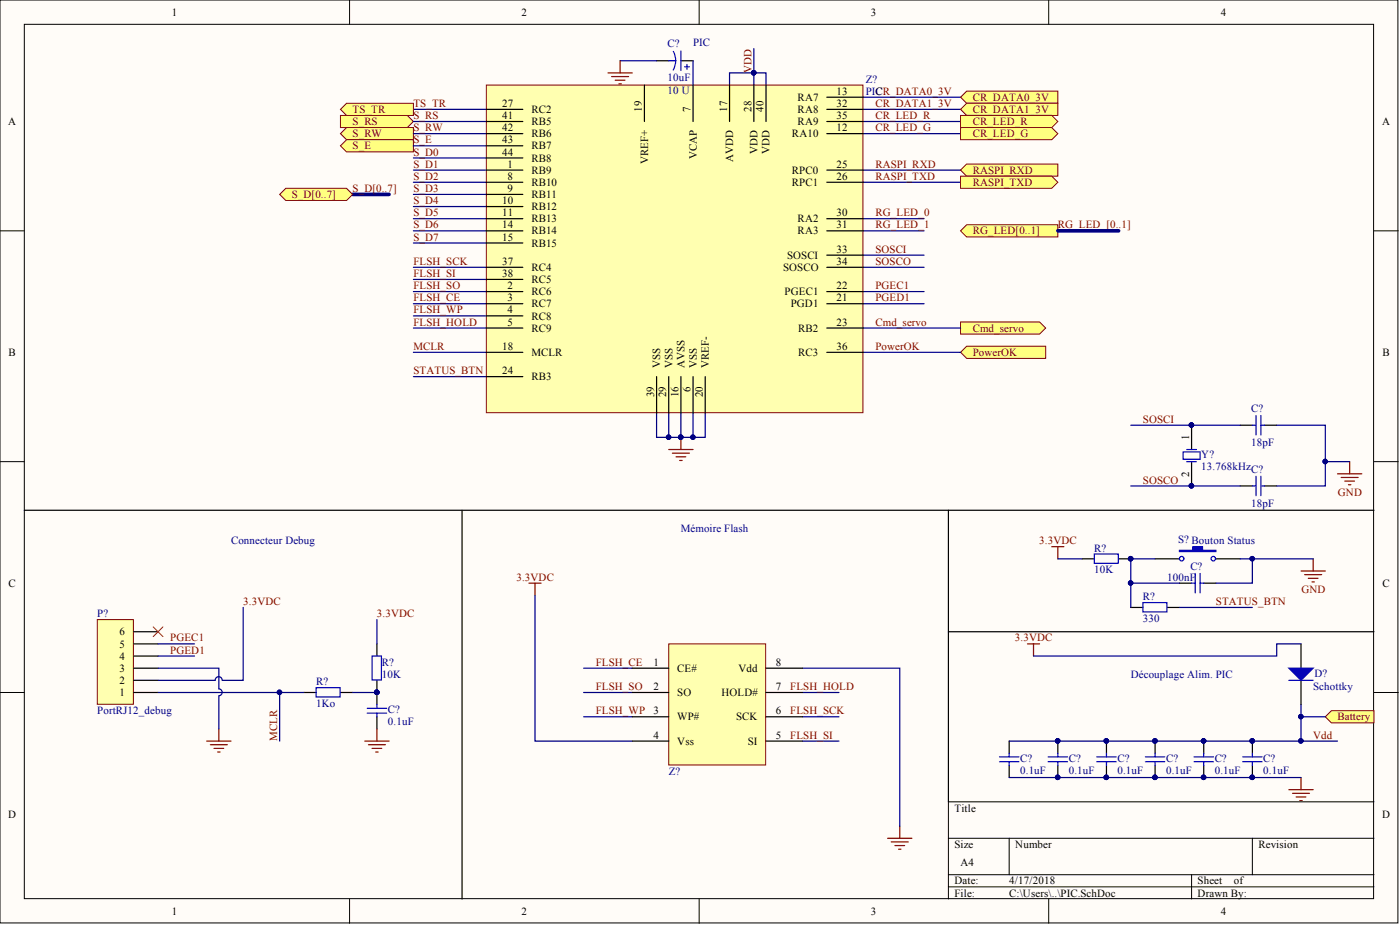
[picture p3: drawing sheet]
<svg xmlns="http://www.w3.org/2000/svg" width="292mm" height="193mm" viewBox="0 0 292 193" stroke-linecap="round" stroke-linejoin="round" font-family="sans-serif">
<g fill="#fffcf8" stroke="#000" stroke-width=".21">
<path d="M0 0h291.7v192.5h-291.7z"/>
<path d="M5.1 5.1h281.5v182.4h-281.5z"/>
</g>
<g fill="none" stroke="#000" stroke-width=".21">
<path d="M72.9 0v5.1M145.9 0v5.1M218.8 0v5.1M0 48.2h5.1M286.7 48.2h5M0 96.3h5.1M286.7 96.3h5M0 144.5h5.1M286.7 144.5h5M197.9 174.9h88.8M210.6 174.9v7.6M261.3 174.9v7.6"/>
<path d="M286.7 167.3h-88.8v20.2M72.9 187.5v5.1M145.9 187.5v5.1M197.9 182.5h88.8M197.9 185h88.8M218.8 187.5v5.1M248.6 182.5v5"/>
</g>
<path d="M250.4 94.3v1.5M261.3 88.7h.8M262.1 86.7v4M263.1 86.7v4M263.1 88.7h.7" fill="none" stroke="#00f" stroke-width=".25"/>
<path d="M258.8 88.7h2.5M263.8 88.7h2.6" fill="none" stroke="#000" stroke-width=".25"/>
<path d="M279.1 98.8h5M279.8 99.6h3.6M281.6 96.3v2.5M280.6 100.4h2M281.3 101.1h.5" fill="none" stroke="#800000" stroke-width=".25"/>
<path d="M20.3 129.3h7.5v17.6h-7.5z" fill="#ffffb0" stroke="#800000" stroke-width=".21"/>
<g fill="none" stroke="#000" stroke-width=".25">
<path d="M5.1 106.4h281.6M96.4 106.4v81.1M197.9 106.4v60.9M225.8 116.6h2.5M233.4 116.6h2.5M241 116.6h5.1M253.7 116.6h5.1M258.8 101.4h2.5M263.8 101.4h2.6M27.9 139.4h5.1M27.9 136.9h5.1M27.9 134.3h5.1"/>
<path d="M27.9 131.8h5.1M78.6 134.3v2.6M197.9 131.8h88.8M235.9 126.7h2.6M243.5 126.7h2.6M27.9 144.5h5.1M27.9 141.9h5.1M63.4 144.5h2.6M71 144.5h2.6M78.6 144.5v2.5M78.6 149.5v2.6M210.6 154.6v2.5"/>
<path d="M210.6 159.7v2.5"/>
</g>
<path d="M32 130.8l2 2M34 130.8l-2 2" fill="none" stroke="#f00" stroke-width=".21"/>
<g fill="none" stroke="#800000" stroke-width=".25">
<path d="M219.4 114.1h2.6M220.7 114.1v2.5M271.4 119.1h5.1M272.2 119.9h3.6M274 116.6v2.5M110.4 121.7h2.5M111.6 121.7v2.5M214.4 134.3h2.5M215.6 134.3v2.6M273 120.6h2M273.7 121.4h.5M43.1 154.6h5.1"/>
<path d="M43.9 155.4h3.5M44.6 156.1h2.1M45.4 156.9h.5M45.7 152.1v2.5M76.1 154.6h5.1M76.9 155.4h3.5M77.6 156.1h2.1M78.4 156.9h.5M78.6 152.1v2.5M185.2 174.9h5.1M186 175.6h3.5M186.7 176.4h2"/>
<path d="M187.5 177.2h.5M187.7 172.3v2.6M268.9 164.7h5.1M269.7 165.5h3.5M270.4 166.3h2.1M271.2 167h.5M271.4 162.2v2.5"/>
</g>
<g fill="none" stroke="#00f" stroke-width=".25">
<path d="M262.1 99.4v4M263.1 99.4v4M228.3 115.6h5v1.9h-5zM261.3 101.4h.8M263.1 101.4h.7M77.6 136.9h2v5h-2zM238.5 125.7h5v2h-5zM66 143.5h5v1.9h-5zM76.6 147.8h4.1M76.6 148.8h4.1M78.6 147v.8M78.6 148.8v.7"/>
<path d="M208.5 157.9h4.1M208.5 158.9h4.1M210.6 157.1v.8M210.6 158.9v.8M218.7 157.9h4M218.7 158.9h4M228.8 157.9h4.1M228.8 158.9h4.1M239 157.9h4M239 158.9h4M249.1 157.9h4.1M249.1 158.9h4.1"/>
<path d="M259.3 157.9h4M259.3 158.9h4"/>
<circle cx="246.5" cy="116.5" r=".47"/>
<circle cx="253.1" cy="116.5" r=".47"/>
</g>
<path d="M246.1 114.8h2.8v-.7h2v.7h2.8v.3h-7.6z" fill-rule="evenodd" fill="#00f" stroke="#00f" stroke-width=".25"/>
<g fill="none" stroke="#000080" stroke-width=".25">
<path d="M180.1 20.3h20.3M180.1 22.8h20.3M180.1 25.3h20.3M180.1 27.9h20.3M86.3 55.8h15.2M86.3 58.3h15.2M180.1 55.8h12.7M180.1 53.2h12.7M86.3 78.6h15.2M86.3 63.4h15.2M86.3 60.8h15.2M86.3 65.9h15.2"/>
<path d="M86.3 68.4h15.2M86.3 73.5h15.2M180.1 63.4h12.7M180.1 60.8h12.7M235.9 88.7h22.9M266.4 88.7h10.1v12.7h-10.1M276.5 96.3h5.1M220.7 116.6h5.1M235.9 101.4h22.9M241 116.6h-5.1v10.1M33 139.4h12.7v4.3a.72 .72 0 0 1 .6 .7 .72 .72 0 0 1-.6 .7M33 136.9h7.6"/>
<path d="M33 134.3h7.6M50.7 126.7v15.2h-4.3M78.6 129.3v5M111.6 124.2v30.4h20.3M121.8 139.4h10.1M167.4 139.4h20.3v32.9M33 144.5h30.4M45.7 145.2v6.9M46.3 141.9a.72 .72 0 0 0-.7-.7 .72 .72 0 0 0-.7 .7h-11.9M58.3 144.5v10.1M73.6 144.5h5M121.8 144.5h10.1"/>
<path d="M121.8 149.5h10.1M167.4 144.5h7.6M167.4 149.5h7.6M167.4 154.6h7.6M210.6 162.2h60.8"/>
</g>
<g fill="#000080" stroke="#000080" stroke-width=".21">
<circle cx="276.5" cy="96.3" r=".47"/>
<circle cx="58.3" cy="144.4" r=".47"/>
<circle cx="235.9" cy="116.5" r=".47"/>
<circle cx="235.9" cy="121.6" r=".47"/>
</g>
<g fill="#ffff80" stroke="#800000" stroke-width=".21">
<path d="M200.4 20.3l1.3-1.3h19v2.5h-19z" fill-rule="evenodd"/>
<path d="M200.4 22.8l1.3-1.3h19v2.6h-19z" fill-rule="evenodd"/>
<path d="M200.4 24.1h19l1.3 1.2-1.3 1.3h-19z" fill-rule="evenodd"/>
<path d="M200.4 26.6h19l1.3 1.3-1.3 1.3h-19z" fill-rule="evenodd"/>
</g>
<path d="M180.1 35.5h20.3M180.1 38h20.3" fill="none" stroke="#000080" stroke-width=".25"/>
<g fill="#ffff80" stroke="#800000" stroke-width=".21">
<path d="M200.4 35.5l1.3-1.3h19v2.6h-19z" fill-rule="evenodd"/>
<path d="M200.4 36.8h19l1.3 1.2-1.3 1.3h-19z" fill-rule="evenodd"/>
</g>
<path d="M180.1 45.6h12.7M180.1 48.2h12.7" fill="none" stroke="#000080" stroke-width=".25"/>
<path d="M200.4 48.2l1.3-1.3h19v2.5h-19z" fill-rule="evenodd" fill="#ffff80" stroke="#800000" stroke-width=".21"/>
<path d="M220.7 48.2h12.7" fill="none" stroke="#000080" stroke-width=".76"/>
<path d="M200.4 67.2h16.5l1.3 1.2-1.3 1.3h-16.5z" fill-rule="evenodd" fill="#ffff80" stroke="#800000" stroke-width=".21"/>
<path d="M180.1 68.4h20.3" fill="none" stroke="#000080" stroke-width=".25"/>
<path d="M200.4 73.5l1.3-1.3h16.5v2.6h-16.5z" fill-rule="evenodd" fill="#ffff80" stroke="#800000" stroke-width=".21"/>
<path d="M180.1 73.5h20.3" fill="none" stroke="#000080" stroke-width=".25"/>
<g fill="#ffff80" stroke="#800000" stroke-width=".21">
<path d="M71 24.1h14l1.3 1.2-1.3 1.3h-14z" fill-rule="evenodd"/>
<path d="M71 27.9l1.3-1.3h14v2.6h-14z" fill-rule="evenodd"/>
<path d="M71 30.4l1.3-1.2h14v2.5h-14z" fill-rule="evenodd"/>
</g>
<path d="M86.3 25.3h15.2M86.3 27.9h15.2M86.3 30.4h15.2M86.3 22.8h15.2M86.3 33h15.2M86.3 35.5h15.2M86.3 38h15.2M86.3 40.6h15.2M86.3 43.1h15.2M86.3 45.6h15.2M86.3 48.2h15.2M86.3 50.7h15.2" fill="none" stroke="#000080" stroke-width=".25"/>
<path d="M71 22.8l1.3-1.3h14v2.6h-14z" fill-rule="evenodd" fill="#ffff80" stroke="#800000" stroke-width=".21"/>
<path d="M73.6 40.6h7.6" fill="none" stroke="#000080" stroke-width=".76"/>
<g fill="#ffff80" stroke="#800000" stroke-width=".21">
<path d="M58.3 40.6l1.3-1.3h12.7l1.3 1.3-1.3 1.2h-12.7z" fill-rule="evenodd"/>
<path d="M276.5 149.5l1.3-1.2h8.9v2.5h-8.9z" fill-rule="evenodd"/>
</g>
<path d="M152.2 17.7v-2.5h5.1v2.5M157.3 10.1v5.1h2.5v2.5M137 86.2v5h2.5v-5M139.5 91.2h2.6M142.1 86.2v5h2.5M144.6 86.2v5h2.5v-5M271.4 134.3h-5v2.6h-50.8M271.4 147v7.6h-60.8M271.4 149.5h5.1M271.4 154.6h7.7" fill="none" stroke="#000080" stroke-width=".25"/>
<g fill="#000080" stroke="#000080" stroke-width=".21">
<circle cx="271.4" cy="149.5" r=".47"/>
<circle cx="139.5" cy="91.2" r=".47"/>
<circle cx="144.6" cy="91.2" r=".47"/>
<circle cx="142" cy="91.2" r=".47"/>
<circle cx="157.2" cy="15.2" r=".47"/>
<circle cx="271.4" cy="154.6" r=".47"/>
</g>
<path d="M139.5 93.8h5.1M140.3 94.5h3.5M141.1 95.3h2M141.8 96.1h.5M142.1 91.2v2.6" fill="none" stroke="#800000" stroke-width=".25"/>
<path d="M271.4 134.3v5.1M271.4 141.9v5.1" fill="none" stroke="#000" stroke-width=".25"/>
<path d="M268.9 139.4h5.1l-2.6 2.5z" fill="#00f" stroke="#00f" stroke-width=".25"/>
<path d="M268.9 141.9h5.1" fill="none" stroke="#00f" stroke-width=".25"/>
<path d="M101.5 17.7h78.5v68.4h-78.5z" fill="#ffffb0" stroke="#800000" stroke-width=".21"/>
<g fill="none" stroke="#000" stroke-width=".25">
<path d="M134.5 17.7v7.6M144.6 17.7v7.6M152.2 17.7v7.6M157.3 17.7v7.6M159.8 17.7v7.6M101.5 25.3h7.6M101.5 27.9h7.6M101.5 30.4h7.6M101.5 33h7.6M101.5 35.5h7.6M101.5 38h7.6M101.5 22.8h7.6"/>
<path d="M172.5 25.3h7.6M172.5 27.9h7.6M172.5 35.5h7.6M172.5 38h7.6M172.5 20.3h7.6M172.5 22.8h7.6M101.5 40.6h7.6M101.5 43.1h7.6M101.5 45.6h7.6M101.5 48.2h7.6M101.5 50.7h7.6M101.5 55.8h7.6"/>
<path d="M101.5 58.3h7.6M172.5 45.6h7.6M172.5 48.2h7.6M172.5 55.8h7.6M172.5 53.2h7.6M101.5 60.8h7.6M101.5 63.4h7.6M101.5 65.9h7.6M101.5 68.4h7.6M101.5 73.5h7.6M101.5 78.6h7.6M137 78.6v7.6"/>
<path d="M139.5 78.6v7.6M142.1 78.6v7.6M144.6 78.6v7.6M147.1 78.6v7.6M172.5 60.8h7.6M172.5 63.4h7.6M172.5 68.4h7.6M172.5 73.5h7.6"/>
</g>
<path d="M139.5 134.3h20.2v25.3h-20.2z" fill="#ffffb0" stroke="#800000" stroke-width=".21"/>
<path d="M137 12.7h2.5M142.1 12.7h2.5M131.9 139.4h7.6M159.8 139.4h7.6M246.1 121.7h2.5M251.2 121.7h2.5M131.9 144.5h7.6M131.9 149.5h7.6M131.9 154.6h7.6M159.8 144.5h7.6M159.8 149.5h7.6M159.8 154.6h7.6" fill="none" stroke="#000" stroke-width=".25"/>
<path d="M139.5 12.7h1.6M140.5 10.7a4 4 0 0 1 0 3.9M142.1 10.6v4.1M142.8 13.9h1M143.3 13.4v1.1M249.4 119.6v4.1M250.4 119.6v4.1M248.6 121.7h.8M250.4 121.7h.8" fill="none" stroke="#00f" stroke-width=".25"/>
<path d="M129.4 12.7h7.6M144.6 12.7v5M258.8 116.6h15.2M261.3 116.6v5.1h-7.6M235.9 121.7h10.2M246.1 126.7h15.2" fill="none" stroke="#000080" stroke-width=".25"/>
<path d="M126.8 15.2h5.1M127.6 16h3.6M128.4 16.7h2M129.1 17.5h.5M129.4 12.7v2.5" fill="none" stroke="#800000" stroke-width=".25"/>
<g fill="#000080" stroke="#000080" stroke-width=".21">
<circle cx="261.3" cy="116.5" r=".47"/>
<circle cx="235.9" cy="121.6" r=".47"/>
</g>
<g font-size="6" fill="#000080">
<text x="247.6" y="92.4">PIY?01</text>
<text x="247.6" y="100.1">PIY?02</text>
</g>
<g font-size="3.5" fill="#000080">
<text x="77.6" y="143.9">PIR?01</text>
<text x="219.8" y="161.9">PIC?01</text>
<text x="219.8" y="156.6">PIC?02</text>
<text x="230" y="161.9">PIC?01</text>
<text x="230" y="156.6">PIC?02</text>
<text x="240.2" y="161.9">PIC?01</text>
<text x="240.2" y="156.6">PIC?02</text>
<text x="250.5" y="161.9">PIC?01</text>
<text x="250.5" y="156.6">PIC?02</text>
<text x="260.3" y="161.9">PIC?01</text>
<text x="260.3" y="156.6">PIC?02</text>
</g>
<g font-size="2.3">
<text x="35.9" y="3.3">1</text>
<text x="108.8" y="3.3">2</text>
<text x="181.7" y="3.3">3</text>
<text x="254.7" y="3.3">4</text>
<text x="104.8" y="22.3">27</text>
<text x="110.9" y="23.6">RC2</text>
<text x="133.9" y="23.3" transform="rotate(-90 133.9 23.3)">19</text>
<text x="144.1" y="23.3" transform="rotate(-90 144.1 23.3)">7</text>
<text x="151.7" y="23.3" transform="rotate(-90 151.7 23.3)">17</text>
<text x="156.8" y="23.3" transform="rotate(-90 156.8 23.3)">28</text>
<text x="159.3" y="23.3" transform="rotate(-90 159.3 23.3)">40</text>
<text x="166.4" y="21">RA7</text>
<text x="166.4" y="23.6">RA8</text>
<text x="174.5" y="19.8">13</text>
<text x="174.5" y="22.3">32</text>
<text x="1.7" y="26.1">A</text>
<text x="104.8" y="24.8">41</text>
<text x="104.8" y="27.4">42</text>
<text x="104.8" y="29.9">43</text>
<text x="110.9" y="26.1">RB5</text>
<text x="110.9" y="28.6">RB6</text>
<text x="165.2" y="28.6">RA10</text>
<text x="166.4" y="26.1">RA9</text>
<text x="174.5" y="24.8">35</text>
<text x="174.5" y="27.4">12</text>
<text x="288.4" y="26.1">A</text>
<text x="104.8" y="32.4">44</text>
<text x="105.9" y="35">1</text>
<text x="110.9" y="31.2">RB7</text>
<text x="110.9" y="33.7">RB8</text>
<text x="135.2" y="34.3" transform="rotate(-90 135.2 34.3)">VREF+</text>
<text x="145.4" y="33.2" transform="rotate(-90 145.4 33.2)">VCAP</text>
<text x="153" y="33.7" transform="rotate(-90 153 33.7)">AVDD</text>
<text x="158" y="32.1" transform="rotate(-90 158 32.1)">VDD</text>
<text x="160.6" y="32.1" transform="rotate(-90 160.6 32.1)">VDD</text>
<text x="174.5" y="35">25</text>
<text x="105.9" y="37.5">8</text>
<text x="105.9" y="40">9</text>
<text x="110.9" y="36.2">RB9</text>
<text x="110.9" y="38.8">RB10</text>
<text x="110.9" y="41.3">RB11</text>
<text x="165.2" y="36.2">RPC0</text>
<text x="165.2" y="38.8">RPC1</text>
<text x="174.5" y="37.5">26</text>
<text x="104.8" y="42.6">10</text>
<text x="104.8" y="45.1">11</text>
<text x="104.8" y="47.7">14</text>
<text x="110.9" y="43.8">RB12</text>
<text x="110.9" y="46.4">RB13</text>
<text x="166.4" y="46.4">RA2</text>
<text x="174.5" y="45.1">30</text>
<text x="174.5" y="47.7">31</text>
<text x="104.8" y="50.2">15</text>
<text x="110.9" y="48.9">RB14</text>
<text x="110.9" y="51.5">RB15</text>
<text x="164.2" y="54">SOSCI</text>
<text x="166.4" y="48.9">RA3</text>
<text x="174.5" y="52.7">33</text>
<text x="104.8" y="55.3">37</text>
<text x="104.8" y="57.8">38</text>
<text x="110.9" y="56.5">RC4</text>
<text x="110.9" y="59.1">RC5</text>
<text x="163.4" y="56.5">SOSCO</text>
<text x="174.5" y="55.3">34</text>
<text x="105.9" y="60.3">2</text>
<text x="105.9" y="62.9">3</text>
<text x="105.9" y="65.4">4</text>
<text x="110.9" y="61.6">RC6</text>
<text x="110.9" y="64.1">RC7</text>
<text x="163.7" y="61.6">PGEC1</text>
<text x="165" y="64.1">PGD1</text>
<text x="174.5" y="60.3">22</text>
<text x="174.5" y="62.9">21</text>
<text x="105.9" y="67.9">5</text>
<text x="110.9" y="66.7">RC8</text>
<text x="110.9" y="69.2">RC9</text>
<text x="166.5" y="69.2">RB2</text>
<text x="174.5" y="67.9">23</text>
<text x="1.8" y="74.3">B</text>
<text x="104.8" y="73">18</text>
<text x="110.9" y="74.3">MCLR</text>
<text x="137.8" y="76.8" transform="rotate(-90 137.8 76.8)">VSS</text>
<text x="140.3" y="76.8" transform="rotate(-90 140.3 76.8)">VSS</text>
<text x="142.8" y="76.8" transform="rotate(-90 142.8 76.8)">AVSS</text>
<text x="145.4" y="76.8" transform="rotate(-90 145.4 76.8)">VSS</text>
<text x="147.9" y="76.8" transform="rotate(-90 147.9 76.8)">VREF-</text>
<text x="166.5" y="74.3">RC3</text>
<text x="174.5" y="73">36</text>
<text x="288.4" y="74.3">B</text>
<text x="104.8" y="78.1">24</text>
<text x="110.9" y="79.3">RB3</text>
<text x="136.5" y="82.9" transform="rotate(-90 136.5 82.9)">39</text>
<text x="139" y="82.9" transform="rotate(-90 139 82.9)">29</text>
<text x="141.6" y="82.9" transform="rotate(-90 141.6 82.9)">16</text>
<text x="144.1" y="81.8" transform="rotate(-90 144.1 81.8)">6</text>
<text x="146.6" y="82.9" transform="rotate(-90 146.6 82.9)">20</text>
<text x="248.1" y="91.7" transform="rotate(-90 248.1 91.7)">1</text>
<text x="248.1" y="99.5" transform="rotate(-90 248.1 99.5)">2</text>
<text x="1.8" y="122.4">C</text>
<text x="288.4" y="122.4">C</text>
<text x="24.9" y="137.6">4</text>
<text x="24.9" y="135.1">5</text>
<text x="24.9" y="132.6">6</text>
<text x="24.9" y="142.7">2</text>
<text x="24.9" y="140.2">3</text>
<text x="136.3" y="138.9">1</text>
<text x="136.3" y="144">2</text>
<text x="141.3" y="140.2">CE#</text>
<text x="154.1" y="140.2">Vdd</text>
<text x="161.9" y="138.9">8</text>
<text x="161.9" y="144">7</text>
<text x="24.9" y="145.2">1</text>
<text x="136.3" y="149">3</text>
<text x="141.3" y="145.2">SO</text>
<text x="150.5" y="145.2">HOLD#</text>
<text x="161.9" y="149">6</text>
<text x="136.3" y="154.1">4</text>
<text x="141.3" y="150.3">WP#</text>
<text x="141.3" y="155.4">Vss</text>
<text x="153.6" y="150.3">SCK</text>
<text x="156" y="155.4">SI</text>
<text x="161.9" y="154.1">5</text>
<text x="1.7" y="170.6">D</text>
<text x="199.1" y="169.3">Title</text>
<text x="288.4" y="170.6">D</text>
<text x="199.1" y="176.9">Size</text>
<text x="211.8" y="176.9">Number</text>
<text x="262.6" y="176.9">Revision</text>
<text x="199.1" y="184.5">Date:</text>
<text x="200.4" y="180.7">A4</text>
<text x="210.6" y="184.5">4/17/2018</text>
<text x="249.9" y="184.5">Sheet</text>
<text x="257.4" y="184.5">of</text>
<text x="35.9" y="190.8">1</text>
<text x="108.8" y="190.8">2</text>
<text x="181.7" y="190.8">3</text>
<text x="199.1" y="187">File:</text>
<text x="210.6" y="187">C:\Users\..\PIC.SchDoc</text>
<text x="249.9" y="187">Drawn By:</text>
<text x="254.7" y="190.8">4</text>
</g>
<g font-size="2.3" fill="#000080">
<text x="139.3" y="9.9">C?</text>
<text x="144.6" y="9.6">PIC</text>
<text x="139.3" y="17">10uF</text>
<text x="180.6" y="17.2">Z?</text>
<text x="139.3" y="19.5">10 U</text>
<text x="180.6" y="19.8">PIC</text>
<text x="261" y="85.9">C?</text>
<text x="250.6" y="95.6">Y?</text>
<text x="261" y="93">18pF</text>
<text x="250.6" y="98.1">13.768kHzC?</text>
<text x="261" y="105.7">18pF</text>
<text x="48.2" y="113.5">Connecteur Debug</text>
<text x="142.1" y="111">Mémoire Flash</text>
<text x="245.8" y="113.3">S? Bouton Status</text>
<text x="228.3" y="115.1">R?</text>
<text x="228.3" y="119.6">10K</text>
<text x="248.4" y="118.9">C?</text>
<text x="238.5" y="125.2">R?</text>
<text x="243.5" y="121.1">100nF</text>
<text x="20.3" y="128.8">P?</text>
<text x="238.5" y="129.8">330</text>
<text x="66" y="142.9">R?</text>
<text x="79.7" y="138.9">R?</text>
<text x="79.7" y="141.4">10K</text>
<text x="235.9" y="141.4">Découplage Alim. PIC</text>
<text x="274" y="144">Schottky</text>
<text x="274.2" y="141.2">D?</text>
<text x="20.3" y="149">PortRJ12_debug</text>
<text x="66" y="147.5">1Ko</text>
<text x="80.9" y="148.8">C?</text>
<text x="80.9" y="151.3">0.1uF</text>
<text x="139.5" y="161.7">Z?</text>
<text x="212.8" y="158.9">C?</text>
<text x="212.8" y="161.4">0.1uF</text>
<text x="223" y="158.9">C?</text>
<text x="223" y="161.4">0.1uF</text>
<text x="233.1" y="158.9">C?</text>
<text x="233.1" y="161.4">0.1uF</text>
<text x="243.3" y="158.9">C?</text>
<text x="243.3" y="161.4">0.1uF</text>
<text x="253.4" y="158.9">C?</text>
<text x="253.4" y="161.4">0.1uF</text>
<text x="263.6" y="158.9">C?</text>
<text x="263.6" y="161.4">0.1uF</text>
</g>
<g font-size="2.3" fill="#800000">
<text x="156.8" y="15.2" transform="rotate(-90 156.8 15.2)">VDD</text>
<text x="73.6" y="23.6">TS_TR</text>
<text x="86.3" y="22.3">TS_TR</text>
<text x="182.7" y="19.8">CR_DATA0_3V</text>
<text x="182.7" y="22.3">CR_DATA1_3V</text>
<text x="203" y="21">CR_DATA0_3V</text>
<text x="203" y="23.6">CR_DATA1_3V</text>
<text x="73.6" y="26.1">S_RS</text>
<text x="73.6" y="28.6">S_RW</text>
<text x="86.3" y="24.8">S_RS</text>
<text x="86.3" y="27.4">S_RW</text>
<text x="86.3" y="29.9">S_E</text>
<text x="182.7" y="24.8">CR_LED_R</text>
<text x="182.7" y="27.4">CR_LED_G</text>
<text x="203" y="26.1">CR_LED_R</text>
<text x="203" y="28.6">CR_LED_G</text>
<text x="73.6" y="31.2">S_E</text>
<text x="86.3" y="32.4">S_D0</text>
<text x="86.3" y="35">S_D1</text>
<text x="182.7" y="35">RASPI_RXD</text>
<text x="60.9" y="41.3">S_D[0..7]</text>
<text x="73.6" y="40">S_D[0..7]</text>
<text x="86.3" y="37.5">S_D2</text>
<text x="86.3" y="40">S_D3</text>
<text x="182.7" y="37.5">RASPI_TXD</text>
<text x="203" y="36.2">RASPI_RXD</text>
<text x="203" y="38.8">RASPI_TXD</text>
<text x="86.3" y="42.6">S_D4</text>
<text x="86.3" y="45.1">S_D5</text>
<text x="86.3" y="47.7">S_D6</text>
<text x="182.7" y="45.1">RG_LED_0</text>
<text x="182.7" y="47.7">RG_LED_1</text>
<text x="220.7" y="47.7">RG_LED_[0..1]</text>
<text x="86.3" y="50.2">S_D7</text>
<text x="182.7" y="52.7">SOSCI</text>
<text x="203" y="48.9">RG_LED[0..1]</text>
<text x="86.3" y="55.3">FLSH_SCK</text>
<text x="86.3" y="57.8">FLSH_SI</text>
<text x="182.7" y="55.3">SOSCO</text>
<text x="86.3" y="60.3">FLSH_SO</text>
<text x="86.3" y="62.9">FLSH_CE</text>
<text x="86.3" y="65.4">FLSH_WP</text>
<text x="182.7" y="60.3">PGEC1</text>
<text x="182.7" y="62.9">PGED1</text>
<text x="86.3" y="67.9">FLSH_HOLD</text>
<text x="182.7" y="67.9">Cmd_servo</text>
<text x="203" y="69.2">Cmd_servo</text>
<text x="86.3" y="73">MCLR</text>
<text x="182.7" y="73">PowerOK</text>
<text x="203" y="74.3">PowerOK</text>
<text x="86.3" y="78.1">STATUS_BTN</text>
<text x="238.5" y="88.2">SOSCI</text>
<text x="238.5" y="100.9">SOSCO</text>
<text x="279.1" y="103.4">GND</text>
<text x="216.8" y="113.5">3.3VDC</text>
<text x="107.7" y="121.1">3.3VDC</text>
<text x="271.5" y="123.7">GND</text>
<text x="50.7" y="126.2">3.3VDC</text>
<text x="78.6" y="128.8">3.3VDC</text>
<text x="253.7" y="126.2">STATUS_BTN</text>
<text x="35.5" y="133.8">PGEC1</text>
<text x="35.5" y="136.4">PGED1</text>
<text x="211.7" y="133.8">3.3VDC</text>
<text x="124.3" y="138.9">FLSH_CE</text>
<text x="124.3" y="144">FLSH_SO</text>
<text x="164.9" y="144">FLSH_HOLD</text>
<text x="124.3" y="149">FLSH_WP</text>
<text x="164.9" y="149">FLSH_SCK</text>
<text x="57.8" y="154.6" transform="rotate(-90 57.8 154.6)">MCLR</text>
<text x="164.9" y="154.1">FLSH_SI</text>
<text x="274" y="154.1">Vdd</text>
<text x="279.1" y="150.3">Battery</text>
</g>
</svg>
